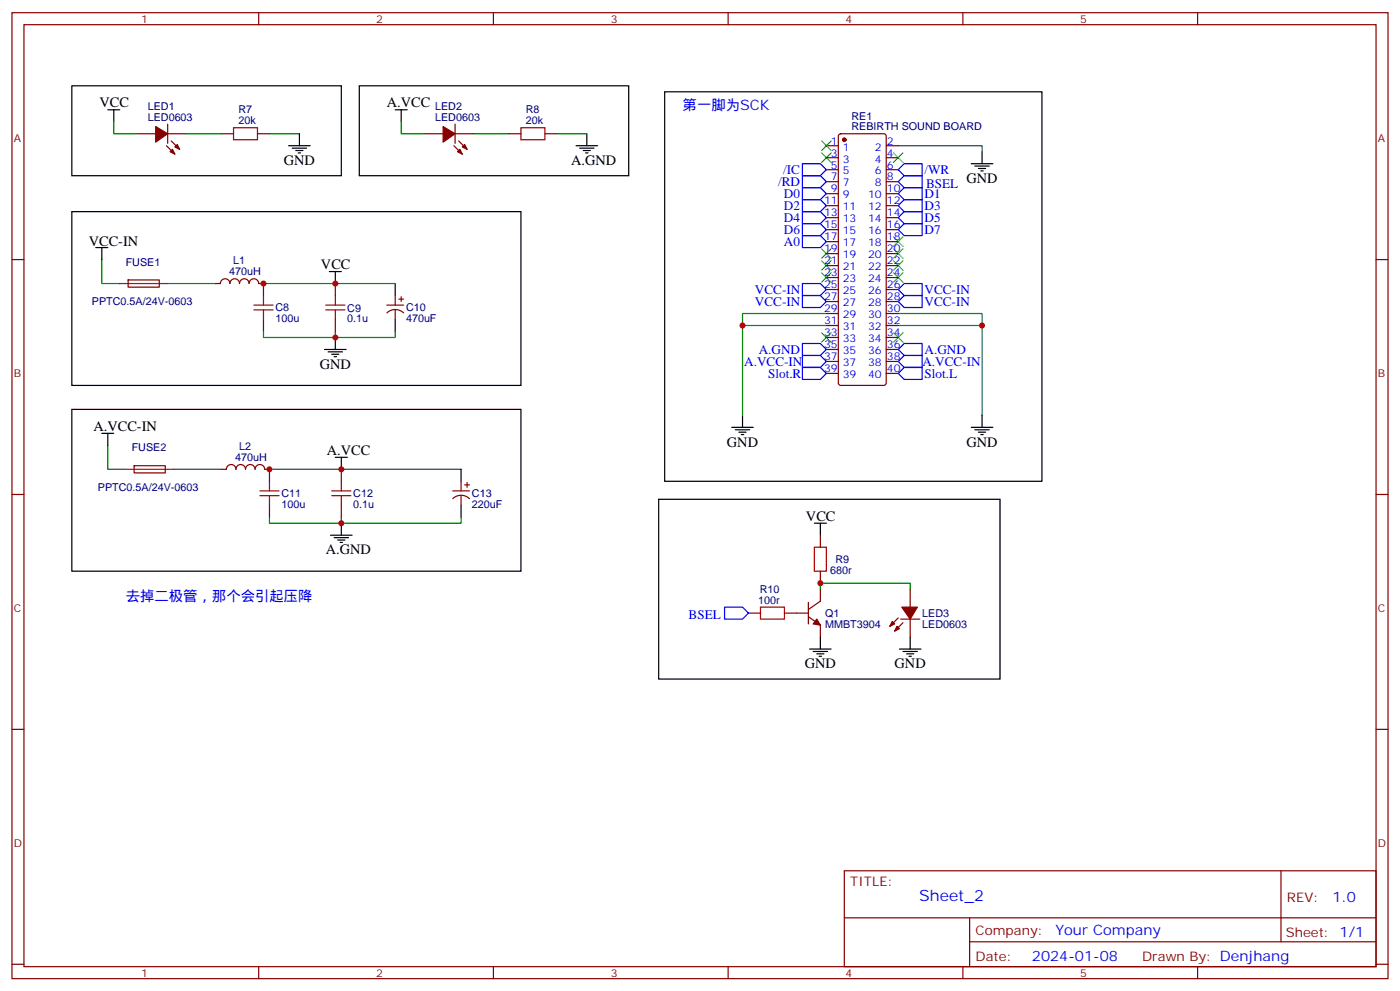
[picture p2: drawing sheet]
<svg xmlns="http://www.w3.org/2000/svg" width="412mm" height="292mm" viewBox="0 0 412 292" stroke-linecap="round" stroke-linejoin="round" font-family="sans-serif">
<g fill="none" stroke="#870000" stroke-width=".35">
<path d="M3.5 3.7h405.4v284.4h-405.4zM7.1 7.3h398.2v277.3h-398.2zM76.2 3.7v3.6M145.3 3.7v3.6M214.5 3.7v3.6M283.6 3.7v3.6M352.8 3.7v3.6M40.6 39.4h5.3M49.4 39.4h5.3M49.4 36.5v5.7M65.3 39.4h3.5M75.8 39.4h3.6"/>
<path d="M125.2 39.4h5.3M134.1 39.4h5.2M134.1 36.5v5.7M149.9 39.4h3.6M160.5 39.4h3.5M247.2 39.6l.4-.2h12.7l.5 .2 .3 .5v72.6l-.3 .5-.5 .3h-12.7l-.4-.3-.3-.5v-72.6zM49 42.9l2.5 2.5M50.4 41.5l2.5 2.5M133.7 42.9l2.5 2.5M135.1 41.5l2.5 2.5M243.4 42.9h3.5M243.4 46.4h3.5"/>
<path d="M243.4 50h3.5M243.4 53.5h3.5M243.4 57h3.5M261.1 42.9h3.5M261.1 46.4h3.5M261.1 50h3.5M261.1 53.5h3.5M261.1 57h3.5M3.5 76.4h3.6M243.4 60.5h3.5M243.4 64.1h3.5M243.4 67.6h3.5"/>
<path d="M243.4 71.1h3.5M243.4 74.6h3.5M243.4 78.2h3.5M261.1 60.5h3.5M261.1 64.1h3.5M261.1 67.6h3.5M261.1 71.1h3.5M261.1 74.6h3.5M261.1 78.2h3.5M405.3 76.4h3.6M37.8 82.4h9.1v2.1h-9.1zM63.5 83.5h1.4a1.41 1.41 0 0 1 1.4-1.4 1.41 1.41 0 0 1 1.4 1.4"/>
<path d="M67.7 83.5a1.41 1.41 0 0 1 1.5-1.4 1.41 1.41 0 0 1 1.4 1.4M70.6 83.5a1.41 1.41 0 0 1 1.4-1.4 1.41 1.41 0 0 1 1.4 1.4M73.4 83.5a1.41 1.41 0 0 1 1.4-1.4 1.41 1.41 0 0 1 1.4 1.4M76.2 83.5h1.4v3.5M77.6 94.1v3.5M98.8 83.5v3.5M98.8 94.1v3.5M113.9 89.8h5M114 92.1a3.5 3.5 0 0 1 4.9 0M116.4 87v2.8M116.4 91.2v2.9M117.5 88.1h1.4"/>
<path d="M118.2 87.3v1.5M243.4 99.3h3.5M243.4 95.8h3.5M243.4 92.3h3.5M243.4 88.8h3.5M243.4 85.2h3.5M243.4 81.7h3.5M261.1 99.3h3.5M261.1 95.8h3.5M261.1 92.3h3.5M261.1 88.8h3.5M261.1 85.2h3.5"/>
<path d="M261.1 81.7h3.5M243.4 109.9h3.5M243.4 106.4h3.5M243.4 102.9h3.5M261.1 109.9h3.5M261.1 106.4h3.5M261.1 102.9h3.5M39.5 137.1h9.1l.1 2.1h-9.2zM65.3 138.1h1.4a1.41 1.41 0 0 1 1.4-1.4 1.41 1.41 0 0 1 1.4 1.5 1.41 1.41 0 0 1 1.4-1.5 1.41 1.41 0 0 1 1.4 1.5 1.41 1.41 0 0 1 1.4-1.5 1.41 1.41 0 0 1 1.4 1.5 1.41 1.41 0 0 1 1.5-1.5 1.41 1.41 0 0 1 1.4 1.5l1.4-.1v3.6M100.5 138.1v3.6M3.5 145.6h3.6M79.4 148.7v3.6"/>
<path d="M100.5 148.7v3.6M133.3 144.5h5M133.4 146.8a3.5 3.5 0 0 1 4.9 0M135.8 141.7v2.8M135.8 145.9v2.8M136.9 142.7h1.4M137.6 142v1.4M241.7 157.6v3.5M405.3 145.6h3.6M238.1 177.3v6.4M241.7 168.1v3.6M241.7 173.4v3.6l-3.6 2.4"/>
<path d="M268.1 173.4v5.3M220.5 180.5h3.5M231.1 180.5h7M238.1 181.5l3.6 2.5v3.5M264.6 181.9l-2.5 2.5M265.3 182.2h5.6M266 183.3l-2.5 2.5M268.1 182.2v5.3M3.5 214.7h3.6M405.3 214.7h3.6M248.7 256.3h156.6v28.3h-156.6zM377.3 256.4v20.8"/>
<path d="M248.7 270.2h156.5M285.6 277.2h119.6M285.6 270.2v14.1M3.5 283.8h3.6M76.2 284.6v3.5M145.3 284.6v3.5M214.5 284.6v3.5M283.6 284.6v3.5M352.8 284.6v3.5M405.3 283.8h3.6"/>
</g>
<g fill="none" stroke="#008700" stroke-width=".35">
<path d="M33.5 35.8v3.6h7.1M54.7 39.4h10.6M79.4 39.4h8.8M118.2 35.8v3.6h7M139.3 39.4h10.6M164 39.4h8.9M264.6 42.9h24.7v1.8M30 76.4v7.1h5.3M49.4 83.5h14.1M77.6 97.6v1.7h21.2M77.6 83.5h38.8M98.8 97.6v1.7"/>
<path d="M116.4 97.6v1.7h-17.6M218.7 95.8h24.7M243.4 92.3h-24.7v30M264.6 95.8h24.7M264.6 92.3h24.7v30M31.7 131.1v7h5.3M51.2 138.1h14.1M79.4 138.1h56.4M79.4 152.3v1.7h21.1M100.5 152.3v1.7M135.8 152.3v1.7h-35.3M241.7 173.4v-1.7h26.4v1.7"/>
</g>
<g fill="none" stroke="#000" stroke-width=".35">
<path d="M21.2 25.3h79.3v26.4h-79.3zM31.7 32.3h3.6M33.5 32.3v3.5M88.2 39.4v3.5M105.8 25.3h79.4v26.4h-79.4zM116.4 32.3h3.5M118.2 32.3v3.5M172.9 39.4v3.5M195.8 27h111.1v114.7h-111.1zM85 42.9h6.4M86.1 43.6h4.2M87.1 44.3h2.2"/>
<path d="M87.8 45h.7M169.7 42.9h6.3M170.7 43.6h4.3M171.8 44.3h2.1M172.5 45h.7M286.1 48.2h6.4M287.2 48.9h4.2M288.2 49.6h2.1M288.9 50.3h.7M289.3 44.7v3.5M21.2 62.3h132.3v51.2h-132.3zM28.2 72.9h3.5"/>
<path d="M30 72.9v3.5M97 79.9h3.5M98.8 79.9v3.6M98.8 99.3v3.6M116.4 83.5v3.5M116.4 94.1v3.5M95.6 102.9h6.4M96.7 103.6h4.2M97.7 104.3h2.1M98.4 105h.7M21.2 120.5h132.3v47.6h-132.3zM30 127.6h3.5"/>
<path d="M31.7 127.6v3.5M98.8 134.6h3.5M100.5 134.6v3.5M135.8 138.1v3.6M215.5 125.8h6.4M216.6 126.5h4.2M217.7 127.2h2.1M218.4 127.9h.7M218.7 122.3v3.5M286.1 125.8h6.4M287.2 126.5h4.2M288.2 127.2h2.1"/>
<path d="M288.9 127.9h.7M289.3 122.3v3.5M97.4 157.6h6.3M98.4 158.3h4.3M99.5 159h2.1M100.2 159.7h.7M100.5 154v3.6M135.8 148.7v3.6M194 147h100.6v52.9h-100.6zM239.9 154h3.5M241.7 154v3.6M238.5 191.1h6.3"/>
<path d="M239.5 191.8h4.3M240.6 192.5h2.1M241.3 193.2h.7M241.7 187.5v3.6M264.9 191.1h6.4M266 191.8h4.2M267.1 192.5h2.1M267.8 193.2h.7M268.1 187.5v3.6"/>
</g>
<g fill="none" stroke="#a10000" stroke-width=".35">
<path d="M68.8 37.6h7v3.5h-7zM153.5 37.6h7v3.5h-7zM74.8 91.2h5.6M74.8 89.8h5.6M77.6 87v2.8M77.6 91.2v2.9M96 91.2h5.6M96 89.8h5.6M98.8 87v2.8M98.8 91.2v2.9M76.6 145.9h5.6M76.6 144.5h5.6"/>
<path d="M79.4 141.7v2.8M79.4 145.9v2.8M97.7 145.9h5.7M97.7 144.5h5.7M100.5 141.7v2.8M100.5 145.9v2.8M224 178.7h7.1v3.5h-7.1zM239.9 161.1h3.5v7h-3.5z"/>
</g>
<g fill="#870000" stroke="#870000" stroke-width=".35">
<path d="M130.5 37.3l3.6 2.1-3.6 2.4z"/>
<path d="M135.5 44l.7 1.4-1.4-.7z"/>
<path d="M136.2 43.3l.7-.8 .7 1.5z"/>
<path d="M45.9 37.3l3.5 2.1-3.5 2.4z"/>
<path d="M50.8 44l.7 1.4-1.4-.7z"/>
<path d="M51.5 43.3l.7-.8 .7 1.5z"/>
<path d="M265.6 178.7h4.6l-2.1 3.5z"/>
<path d="M262.8 183l.7 .7-1.4 .7z"/>
<path d="M264.2 184.4l.7 .7-1.4 .7z"/>
<path d="M240.6 182.2l1.1 1.8-2.2-.3z"/>
<circle cx="248.7" cy="41.1" r=".53"/>
</g>
<path d="M35.3 83.5h14.1M37 138.1h14.2" fill="none" stroke="#8c2424" stroke-width=".35"/>
<g fill="none" stroke="#00f" stroke-width=".35">
<path d="M236.4 48.2h5.3l1.7 1.8-1.7 1.7h-5.3zM236.4 51.7h5.3l1.7 1.8-1.7 1.7h-5.3zM236.4 55.2h5.3l1.7 1.8-1.7 1.8h-5.3zM236.4 58.8h5.3l1.7 1.7-1.7 1.8h-5.3zM266.3 51.7h5.3v3.5h-5.3l-1.7-1.7zM266.3 48.2h5.3v3.5h-5.3l-1.7-1.7zM266.3 55.2h5.3v3.6h-5.3l-1.7-1.8zM266.3 58.8h5.3v3.5h-5.3l-1.7-1.8zM236.4 62.3h5.3l1.7 1.8-1.7 1.7h-5.3zM236.4 65.8h5.3l1.7 1.8-1.7 1.8h-5.3zM236.4 69.4h5.3l1.7 1.7-1.7 1.8h-5.3zM266.3 62.3h5.3v3.5h-5.3l-1.7-1.7z"/>
<path d="M266.3 65.8h5.3v3.6h-5.3l-1.7-1.8zM236.4 83.5h5.3l1.7 1.7-1.7 1.8h-5.3zM236.4 87h5.3l1.7 1.8-1.7 1.7h-5.3zM266.3 83.5h5.3v3.5h-5.3l-1.7-1.8zM266.3 87h5.3v3.5h-5.3l-1.7-1.7zM236.4 101.1h5.3l1.7 1.8-1.7 1.7h-5.3zM236.4 104.6h5.3l1.7 1.8-1.7 1.8h-5.3zM236.4 108.2h5.3l1.7 1.7-1.7 1.8h-5.3zM264.6 106.4l1.7-1.8h5.3v3.6h-5.3zM266.3 101.1h5.3v3.5h-5.3l-1.7-1.7zM266.3 108.2h5.3v3.5h-5.3l-1.7-1.8zM213.4 178.7h5.3l1.8 1.8-1.8 1.7h-5.3z"/>
</g>
<g fill="none" stroke="#3c3" stroke-width=".35">
<path d="M242 45l2.8 2.8M242 41.5l2.8 2.8M244.8 45l-2.8 2.8M244.8 41.5l-2.8 2.8M263.2 45l2.8 2.8M266 45l-2.8 2.8M242 73.2l2.8 2.9M242 76.8l2.8 2.8M244.8 73.2l-2.8 2.9M244.8 76.8l-2.8 2.8M263.2 73.2l2.8 2.9M263.2 76.8l2.8 2.8"/>
<path d="M263.2 69.7l2.8 2.8M266 73.2l-2.8 2.9M266 76.8l-2.8 2.8M266 69.7l-2.8 2.8M242 97.9l2.8 2.9M242 80.3l2.8 2.8M244.8 97.9l-2.8 2.9M244.8 80.3l-2.8 2.8M263.2 97.9l2.8 2.9M263.2 80.3l2.8 2.8M266 97.9l-2.8 2.9M266 80.3l-2.8 2.8"/>
</g>
<g fill="#c00">
<circle cx="100.5" cy="154" r=".88"/>
<circle cx="100.5" cy="138.1" r=".88"/>
<circle cx="98.8" cy="99.3" r=".88"/>
<circle cx="98.8" cy="83.5" r=".88"/>
<circle cx="79.4" cy="138.1" r=".88"/>
<circle cx="77.6" cy="83.5" r=".88"/>
<circle cx="218.7" cy="95.8" r=".88"/>
<circle cx="289.3" cy="95.8" r=".88"/>
<circle cx="241.7" cy="171.7" r=".88"/>
</g>
<text font-size="4.6" fill="#00f" x="270.8" y="265.4">Sheet_2</text>
<g font-size="4.2">
<text x="29.3" y="31.6">VCC</text>
<text x="113.9" y="31.6">A.VCC</text>
<text x="83.6" y="48.5">GND</text>
<text x="168.3" y="48.5">A.GND</text>
<text x="284.7" y="53.8">GND</text>
<text x="26.1" y="72.5">VCC-IN</text>
<text x="94.5" y="79.2">VCC</text>
<text x="94.2" y="108.5">GND</text>
<text x="27.5" y="126.9">A.VCC-IN</text>
<text x="214.1" y="131.4">GND</text>
<text x="284.7" y="131.4">GND</text>
<text x="96.3" y="133.9">A.VCC</text>
<text x="237.4" y="153.3">VCC</text>
<text x="96" y="163.2">A.GND</text>
<text x="237.1" y="196.7">GND</text>
<text x="263.5" y="196.7">GND</text>
</g>
<g font-size="4.2" fill="#00f">
<text x="201.1" y="32.3">第一脚为SCK</text>
<text x="37" y="177">去掉二极管，那个会引起压降</text>
<text x="392.5" y="265.6">1.0</text>
<text x="310.9" y="275.2">Your Company</text>
<text x="304" y="283">2024-01-08</text>
</g>
<g font-size="3.9" fill="#00f">
<text x="230.7" y="51.2">/IC</text>
<text x="272.3" y="51.2">/WR</text>
<text x="229.2" y="54.7">/RD</text>
<text x="230.9" y="58.3">D0</text>
<text x="272.3" y="58.2">D1</text>
<text x="272.8" y="55.2">BSEL</text>
<text x="230.9" y="61.7">D2</text>
<text x="230.9" y="65.2">D4</text>
<text x="272.3" y="61.7">D3</text>
<text x="272.3" y="65.2">D5</text>
<text x="230.9" y="68.8">D6</text>
<text x="272.3" y="68.8">D7</text>
<text x="230.9" y="72.4">A0</text>
<text x="222.4" y="86.5">VCC-IN</text>
<text x="272.3" y="86.5">VCC-IN</text>
<text x="222.4" y="90">VCC-IN</text>
<text x="272.3" y="90">VCC-IN</text>
<text x="219.2" y="107.7">A.VCC-IN</text>
<text x="223.5" y="104.1">A.GND</text>
<text x="271.7" y="107.7">A.VCC-IN</text>
<text x="272.3" y="104.1">A.GND</text>
<text x="226.3" y="111.2">Slot.R</text>
<text x="272.3" y="111.2">Slot.L</text>
<text x="202.8" y="182.2">BSEL</text>
</g>
<g font-size="3.9" fill="#800">
<text x="250.5" y="260.9">TITLE:</text>
<text x="379.1" y="265.6">REV:</text>
<text x="287.4" y="275.1">Company:</text>
<text x="378.7" y="275.7">Sheet: 1/1</text>
<text x="287.4" y="282.8">Date:</text>
<text x="336.4" y="282.9">Drawn By: Denjhang</text>
</g>
<g font-size="3.2" fill="#800">
<text x="41.6" y="6.7">1</text>
<text x="110.8" y="6.7">2</text>
<text x="179.9" y="6.7">3</text>
<text x="249.1" y="6.7">4</text>
<text x="318.2" y="6.7">5</text>
<text x="4.1" y="41.8">A</text>
<text x="405.9" y="41.8">A</text>
<text x="4.1" y="111">B</text>
<text x="405.9" y="111">B</text>
<text x="4.1" y="180.1">C</text>
<text x="405.9" y="180.1">C</text>
<text x="4.1" y="249.3">D</text>
<text x="405.9" y="249.3">D</text>
<text x="41.6" y="287.5">1</text>
<text x="110.8" y="287.5">2</text>
<text x="179.9" y="287.5">3</text>
<text x="249.1" y="287.5">4</text>
<text x="318.2" y="287.5">5</text>
</g>
<g font-size="3.2" fill="#000080">
<text x="43.5" y="35.5">LED0603</text>
<text x="43.5" y="32.3">LED1</text>
<text x="70.2" y="33.4">R7</text>
<text x="128.2" y="35.5">LED0603</text>
<text x="128.2" y="32.3">LED2</text>
<text x="154.9" y="33.4">R8</text>
<text x="250.8" y="35.2">RE1</text>
<text x="70.2" y="36.5">20k</text>
<text x="154.9" y="36.5">20k</text>
<text x="250.8" y="38.3">REBIRTH SOUND BOARD</text>
<text x="68.7" y="77.8">L1</text>
<text x="37" y="78.2">FUSE1</text>
<text x="67.5" y="81.1">470uH</text>
<text x="27.1" y="89.9">PPTC0.5A/24V-0603</text>
<text x="81.1" y="94.8">100u</text>
<text x="81.1" y="91.7">C8</text>
<text x="102.3" y="94.8">0.1u</text>
<text x="102.3" y="91.7">C9</text>
<text x="119.6" y="94.8">470uF</text>
<text x="119.6" y="91.7">C10</text>
<text x="38.8" y="132.9">FUSE2</text>
<text x="69.2" y="135.8">470uH</text>
<text x="70.5" y="132.5">L2</text>
<text x="28.8" y="144.6">PPTC0.5A/24V-0603</text>
<text x="82.9" y="149.5">100u</text>
<text x="82.9" y="146.3">C11</text>
<text x="104.1" y="149.5">0.1u</text>
<text x="104.1" y="146.4">C12</text>
<text x="139" y="149.5">220uF</text>
<text x="139" y="146.3">C13</text>
<text x="246.1" y="165.7">R9</text>
<text x="244.5" y="168.9">680r</text>
<text x="223.3" y="177.7">100r</text>
<text x="223.8" y="174.5">R10</text>
<text x="243.1" y="184.9">MMBT3904</text>
<text x="243.1" y="181.6">Q1</text>
<text x="271.6" y="184.8">LED0603</text>
<text x="271.6" y="181.6">LED3</text>
</g>
<g font-size="3.2" fill="#00f">
<text x="244.8" y="42.5">1</text>
<text x="244.8" y="46.1">3</text>
<text x="248.2" y="44.3">1</text>
<text x="248.2" y="47.8">3</text>
<text x="257.7" y="47.8">4</text>
<text x="257.7" y="44.3">2</text>
<text x="261.2" y="46.1">4</text>
<text x="261.2" y="42.5">2</text>
<text x="244.8" y="49.6">5</text>
<text x="244.8" y="53.1">7</text>
<text x="248.2" y="51.4">5</text>
<text x="257.7" y="51.4">6</text>
<text x="261.2" y="53.1">8</text>
<text x="261.2" y="49.6">6</text>
<text x="244.8" y="56.7">9</text>
<text x="248.2" y="54.9">7</text>
<text x="248.2" y="58.4">9</text>
<text x="255.7" y="58.4">10</text>
<text x="257.7" y="54.9">8</text>
<text x="261.2" y="56.7">10</text>
<text x="242.7" y="60.2">11</text>
<text x="242.7" y="63.7">13</text>
<text x="248.2" y="61.9">11</text>
<text x="248.2" y="65.5">13</text>
<text x="255.7" y="65.5">14</text>
<text x="255.7" y="61.9">12</text>
<text x="261.2" y="63.7">14</text>
<text x="261.2" y="60.2">12</text>
<text x="242.7" y="67.2">15</text>
<text x="242.7" y="70.8">17</text>
<text x="248.2" y="69">15</text>
<text x="255.7" y="69">16</text>
<text x="261.2" y="70.8">18</text>
<text x="261.2" y="67.2">16</text>
<text x="242.7" y="74.3">19</text>
<text x="242.7" y="77.8">21</text>
<text x="248.2" y="72.5">17</text>
<text x="248.2" y="76.1">19</text>
<text x="255.7" y="76.1">20</text>
<text x="255.7" y="72.5">18</text>
<text x="261.2" y="77.8">22</text>
<text x="261.2" y="74.3">20</text>
<text x="242.7" y="81.4">23</text>
<text x="248.2" y="79.6">21</text>
<text x="248.2" y="83.1">23</text>
<text x="255.7" y="83.1">24</text>
<text x="255.7" y="79.6">22</text>
<text x="261.2" y="81.4">24</text>
<text x="242.7" y="84.9">25</text>
<text x="242.7" y="88.4">27</text>
<text x="248.2" y="86.6">25</text>
<text x="255.7" y="86.6">26</text>
<text x="261.2" y="88.4">28</text>
<text x="261.2" y="84.9">26</text>
<text x="242.7" y="91.9">29</text>
<text x="242.7" y="95.5">31</text>
<text x="248.2" y="90.2">27</text>
<text x="248.2" y="93.7">29</text>
<text x="255.7" y="93.7">30</text>
<text x="255.7" y="90.2">28</text>
<text x="261.2" y="95.5">32</text>
<text x="261.2" y="91.9">30</text>
<text x="242.7" y="99">33</text>
<text x="248.2" y="97.2">31</text>
<text x="248.2" y="100.8">33</text>
<text x="255.7" y="100.8">34</text>
<text x="255.7" y="97.2">32</text>
<text x="261.2" y="99">34</text>
<text x="242.7" y="102.5">35</text>
<text x="242.7" y="106">37</text>
<text x="248.2" y="104.3">35</text>
<text x="248.2" y="107.8">37</text>
<text x="255.7" y="107.8">38</text>
<text x="255.7" y="104.3">36</text>
<text x="261.2" y="106">38</text>
<text x="261.2" y="102.5">36</text>
<text x="242.7" y="109.6">39</text>
<text x="248.2" y="111.3">39</text>
<text x="255.7" y="111.3">40</text>
<text x="261.2" y="109.6">40</text>
</g>
</svg>
